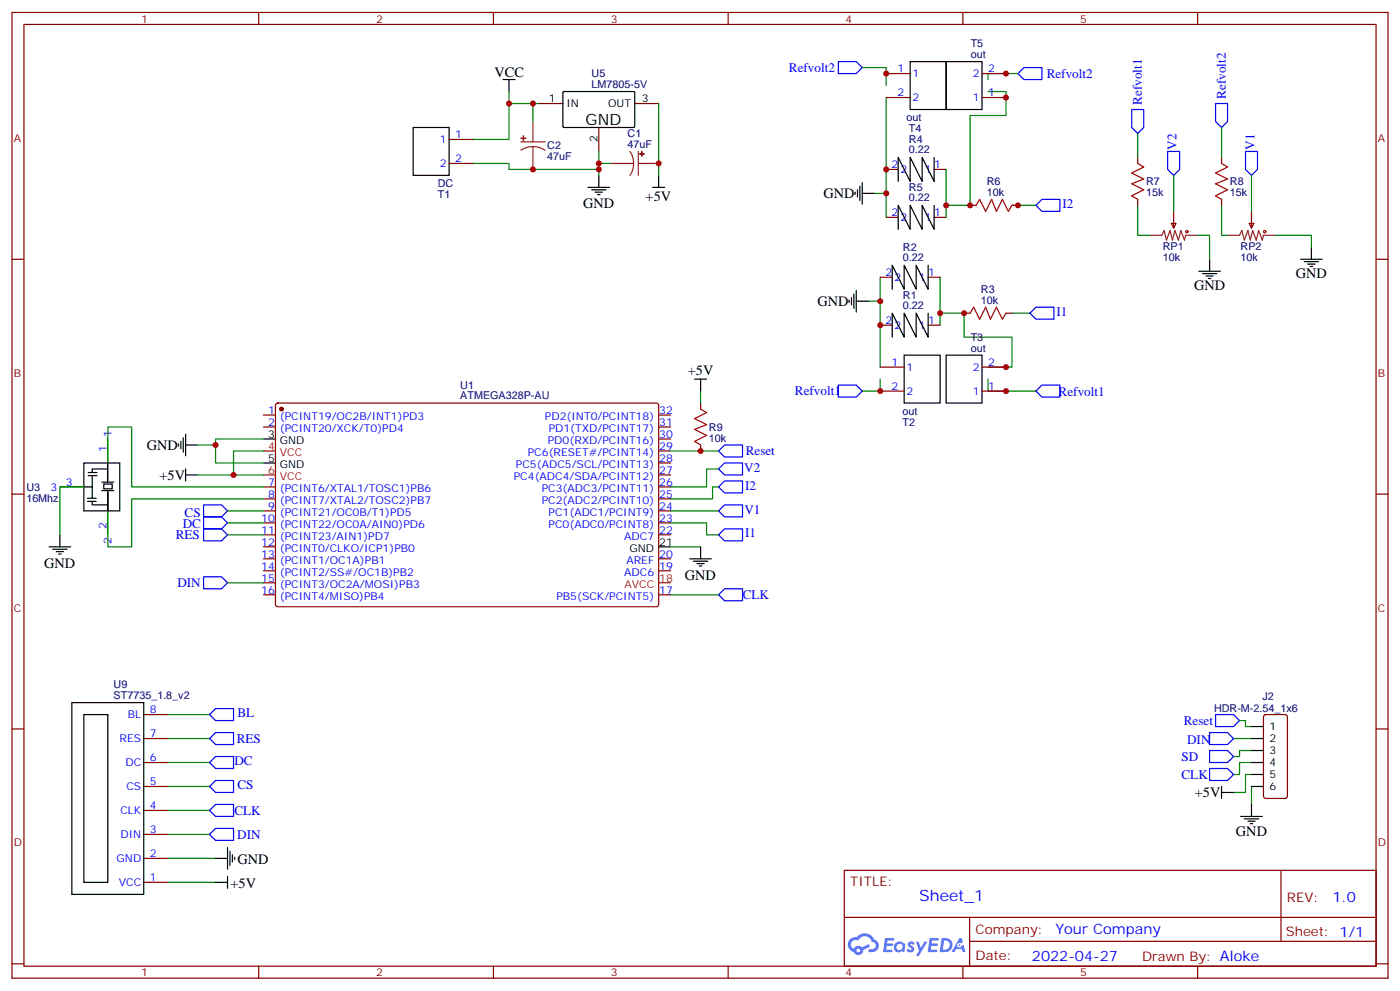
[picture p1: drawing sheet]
<svg xmlns="http://www.w3.org/2000/svg" width="412mm" height="292mm" viewBox="0 0 412 292" stroke-linecap="round" stroke-linejoin="round" font-family="sans-serif">
<g fill="none" stroke="#870000" stroke-width=".35">
<path d="M3.5 3.7h405.4v284.3h-405.4zM7.1 7.2h398.2v277.3h-398.2zM76.2 3.7v3.5M145.3 3.7v3.5M214.5 3.7v3.5M283.6 3.7v3.5M352.8 3.7v3.5M3.5 76.3h3.6M405.3 76.3h3.6M3.5 145.5h3.6M405.3 145.5h3.6M3.5 214.6h3.6"/>
<path d="M405.3 214.6h3.6M248.7 256.3h156.6v28.2h-156.6zM377.3 256.3v20.9M248.7 270.1h156.5M285.6 277.2h119.6M285.6 270.1v14.1M3.5 283.8h3.6M76.2 284.5v3.5M145.3 284.5v3.5M214.5 284.5v3.5M283.6 284.5v3.5M352.8 284.5v3.5"/>
<path d="M405.3 283.8h3.6"/>
</g>
<g fill="#5487ff">
<path d="M267.7 277.4a1.22 1.22 0 0 1 1.7 .3l-.4 .6a.47 .47 0 0 0-.3-.4 .47 .47 0 0 0-.5 .2l.1 .2a1.14 1.14 0 0 1 .8 1.7 1.14 1.14 0 0 1-1.9 0l-.2-.2 .5-.5 .7 .4a.29 .29 0 0 0 .3-.2 .29 .29 0 0 0-.2-.4 1.04 1.04 0 0 1-.6-1.7z"/>
<path d="M260.7 276.2h2.4l.3 .2-.2 .5h-1.8l-.1 .9h1.5l.3 .3-.3 .4h-1.6l-.2 1.1 1.7 .1 .2 .3-.2 .3h-2.6z"/>
<path d="M273.8 276.2h2.4l.3 .2-.1 .5h-1.8l-.2 .9h1.6l.3 .3-.4 .4h-1.6l-.1 1.1 1.7 .1 .2 .3-.2 .3h-2.6z"/>
<path d="M282.6 276.2h.7l.3 1.2-.6 .4a.69 .69 0 0 0-1 .2 .69 .69 0 0 0 .4 1 .69 .69 0 0 0 .9-.6l.5-.3 .6 2.2h-.8l-.2-.9h-1.8l-.5 .9h-.8z"/>
<path d="M269.8 277.3h.8l.6 1.8 1.1-1.8h.9l-2.6 4.2h-.8l.9-1.6z"/>
<path d="M277.4 276.2l-.6 4.1h1.3a2.11 2.11 0 0 0 2.5-2.1 2.11 2.11 0 0 0-2.5-2zM278.1 276.9a1.39 1.39 0 0 1 1.7 1.4 1.39 1.39 0 0 1-1.8 1.3h-.3z"/>
<path d="M263.7 277.8a1.54 1.54 0 0 0-.1 2.2 1.54 1.54 0 0 0 2.2 .1l.6 .2 .3-2.3-.2-.2h-.4a1.49 1.49 0 0 0-2.4 0zM264 278.8a.94 .94 0 0 1 1.8 0 .94 .94 0 0 1-1.8 0z"/>
<path d="M250.4 276.6a2.18 2.18 0 0 0 1.1 3.7 1.44 1.44 0 0 0 1.6 .9 1.44 1.44 0 0 0 1.2-1.5l2-1-.5-.7-1.9 .9a1.47 1.47 0 0 0-2.4 .5 1.39 1.39 0 0 1-.7-2 1.39 1.39 0 0 1 2-.4 2.12 2.12 0 0 1 2.2-1.3 2.12 2.12 0 0 1 1.9 1.6 1.14 1.14 0 0 1 1.1 1.5 1.14 1.14 0 0 1-1.7 .7 .43 .43 0 0 0-.5 .4 .43 .43 0 0 0 .4 .4 1.98 1.98 0 0 0 2.5-1.2 1.98 1.98 0 0 0-1.2-2.5 3.1 3.1 0 0 0-5.3-.7l-.9 .1zM252.3 279.9a.55 .55 0 0 1 1.1 0 .55 .55 0 0 1-1.1 0z"/>
<circle cx="282.6" cy="278.3" r=".26"/>
</g>
<g fill="none" stroke="#008700" stroke-width=".35">
<path d="M254 19.9h7.1v5.3M149.9 27v3.5h7.1M149.9 30.5v10.6h-10.6M158.7 30.5h-1.7v5.3M194 30.5v21.1M261.1 28.7v28.2M291 27h5.3v7h-10.5v26.5h-7.1M299.9 21.7h-8.9v1.7M335.1 39.3v7.1M359.8 37.5v8.9M139.3 48.1h10.6v1.8h26.5M176.4 44.6v7"/>
<path d="M176.4 48.1h3.5M257.5 56.9h3.6v7.1M278.7 49.9v14.1M345.7 51.6v10.6M368.7 51.6v10.6M298.1 60.5h7.1M335.1 60.5v8.8h3.6M352.8 69.3h3.5v7M359.8 60.5v8.8h1.8M375.7 69.3h10.6v3.5M255.8 88.7h3.5M259.3 81.6v26.5"/>
<path d="M276.9 92.2h7.1v7.1h14.1v8.8h-7.1M276.9 81.6v14.1M298.1 92.2h5.3M206.4 115.1v3.6M259.3 111.6v3.5h-5.3M291 111.6v3.5h14.2M31.7 136.3v-10.6h7.1v17.7h38.8M58.2 131h5.3M58.2 139.8h10.6M77.6 132.8h-8.8v7h8.8M77.6 129.3h-14.1v7h14.1M197.6 132.8h14.1"/>
<path d="M211.7 138.1h-3.6v5.3h-10.5M24.7 143.4h-7.1v14.1M67 150.4h10.6M67 154h10.6M67 157.5h10.6M77.6 146.9h-38.8v14.1h-7.1v-10.6M197.6 154h10.5v3.5h3.6M197.6 150.4h14.1M211.7 143.4h-1.8v3.5h-12.3M67 171.6h10.6M197.6 175.1h14.1M197.6 161h8.8"/>
<path d="M49.4 210.4h12.3M49.4 217.5h12.3M363.4 217.5h5.3M365.1 212.2h1.8v1.7h1.8M49.4 224.5h12.3M49.4 231.6h12.3M49.4 238.6h12.3M368.7 228h-1.8v5.3h-3.5M368.7 224.5h-3.6v3.5h-1.7M368.7 221h-3.6v1.7h-1.7M368.7 231.6v5.3M49.4 245.7h12.3"/>
<path d="M49.4 252.7h14.1M49.4 259.8h14.1"/>
</g>
<g fill="none" stroke="#00f" stroke-width=".35">
<path d="M246.9 18.1h5.3l1.8 1.8-1.8 1.8h-5.3zM299.9 21.7l1.7-1.8h5.3v3.5h-5.3zM333.4 32.2h3.5v5.3l-1.8 1.8-1.7-1.8zM358.1 30.5h3.5v5.3l-1.8 1.7-1.7-1.7zM344 44.6h3.5v5.3l-1.8 1.7-1.7-1.7zM366.9 44.6h3.5v5.3l-1.7 1.7-1.8-1.7zM305.2 60.5l1.7-1.8h5.3v3.5h-5.3zM303.4 92.2l1.8-1.7h5.2v3.5h-5.2zM246.9 113.4h5.3l1.8 1.7-1.8 1.8h-5.3zM305.2 115.1l1.7-1.7h5.3v3.5h-5.3zM211.7 138.1l1.7-1.8h5.3v3.5h-5.3zM211.7 132.8l1.7-1.8h5.3v3.5h-5.3z"/>
<path d="M60 148.7h5.3l1.7 1.7-1.7 1.8h-5.3zM60 152.2h5.3l1.7 1.8-1.7 1.7h-5.3zM60 155.7h5.3l1.7 1.8-1.7 1.7h-5.3zM211.7 157.5l1.7-1.8h5.3v3.5h-5.3zM211.7 143.4l1.7-1.8h5.3v3.5h-5.3zM211.7 150.4l1.7-1.7h5.3v3.5h-5.3zM60 169.8h5.3l1.7 1.8-1.7 1.8h-5.3zM211.7 175.1l1.7-1.7h5.3v3.5h-5.3zM61.7 210.4l1.8-1.8h5.3v3.6h-5.3zM61.7 217.5l1.8-1.8h5.3v3.5h-5.3zM356.3 215.7h5.3l1.8 1.8-1.8 1.7h-5.3zM358.1 210.4h5.3l1.7 1.8-1.7 1.7h-5.3z"/>
<path d="M61.7 238.6l1.8-1.7h5.3v3.5h-5.3zM61.7 231.6l1.8-1.8h5.3v3.5h-5.3zM61.7 224.5l1.8-1.8h5.3v3.6h-5.3zM356.3 226.3h5.3l1.8 1.7-1.8 1.8h-5.3zM356.3 221h5.3l1.8 1.7-1.8 1.8h-5.3zM61.7 245.7l1.8-1.8h5.3v3.5h-5.3z"/>
</g>
<g fill="none" stroke="#000" stroke-width=".35">
<path d="M268.1 18.1h10.6v14.1h-10.6zM278.7 18.1h10.6v14.1h-10.6zM121.7 37.5h10.6v14.1h-10.6zM148.2 23.4h3.5M149.9 23.4v3.6M165.9 27.1l.3-.1h20.6l.2 .3-.1 10.1-.3 .1h-20.6l-.2-.3zM173.2 55.2h6.4M174.3 55.9h4.2M175.3 56.6h2.1M176 57.3h.7M176.4 51.6v3.6M192.3 55.2h3.5"/>
<path d="M194 51.6v3.6M251.9 56.6v.7M252.6 55.9v2.1M253.3 54.8v4.3M254 56.9h3.5M254 53.8v6.3M275.2 46.4v7l-3.6-7v7l-3.5-7v7l-3.5-7v7M273.4 78.1v7.1l-3.5-7.1v7.1l-3.6-7.1v7.1l-3.5-7.1v7.1M275.2 60.5v7l-3.6-7v7l-3.5-7v7l-3.5-7v7M353.1 79.9h6.4M356.3 76.3v3.6M383.1 76.3h6.4"/>
<path d="M384.2 77h4.2M385.2 77.8h2.1M385.9 78.5h.7M386.3 72.8v3.5M250.1 88.3v.7M250.8 87.6v2.1M251.5 86.6v4.2M252.2 88.7h3.6M252.2 85.5v6.4M273.4 92.2v7.1l-3.5-7.1v7.1l-3.6-7.1v7.1l-3.5-7.1v7.1M354.2 80.6h4.2M355.2 81.3h2.2"/>
<path d="M356 82h.7M204.6 111.6h3.5M206.4 111.6v3.5M266.3 104.6h10.6v14.1h-10.6zM278.7 104.6h10.6v14.1h-10.6zM24.7 136.3h10.6v14.1h-10.6zM26 139.1h2.6M31.7 136.4v5.4zM31.7 138.1h-4.5v.9M52.6 130.7v.7M53.3 130v2.1M54 128.9v4.2"/>
<path d="M54.7 131h3.5M54.7 127.8v6.4M54.7 138.1v3.5M54.7 139.8h3.5M77.6 129.3h3.5M77.6 136.3h3.5M17.6 157.5v3.5M25.8 147.6h2.5M25.8 146.7h2.5M26 140h2.6M27.2 147.7v1h4.5M27.2 140v3.4h-2.5"/>
<path d="M27.2 143.3v3.3M30 142h3.5M30 144.5h3.5M30.6 142.5h2.5v1.4h-2.5zM31.7 144.8v5.4zM14.5 161h6.3M15.5 161.7h4.3M16.6 162.4h2.1M17.3 163.1h.7M194 161h3.6M203.2 164.5h6.3M204.3 165.2h4.2"/>
<path d="M205.3 165.9h2.1M206 166.7h.7M206.4 161v3.5M21.2 206.9h21.1v56.4h-21.1zM24.7 210.4h7v49.4h-7zM368.7 213.9h3.5M368.7 217.5h3.5M359.8 233.3h3.6M359.8 231.6v3.5M368.7 236.9v3.5M368.7 221h3.5M368.7 224.5h3.5"/>
<path d="M368.7 228h3.5M368.7 231.6h3.5M63.5 259.8h3.5M63.5 252.7h3.5M67 249.6v6.3M67 258v3.5M67.7 250.6v4.2M68.4 251.7v2.1M69.1 252.4v.7M365.5 240.4h6.3M366.5 241.1h4.3M367.6 241.8h2.1"/>
<path d="M368.3 242.5h.7"/>
</g>
<g fill="none" stroke="#870000" stroke-width=".35">
<path d="M158.7 30.5h7.1M176.4 37.5v7.1M187 30.5h7M261.1 21.7h7M261.1 28.7h7M289.3 21.7h7M289.3 28.7h7M132.3 41.1h7M132.3 48.1h7M261.1 49.9h3.5M275.2 49.9h3.5M335.1 46.4v1.7"/>
<path d="M335.1 58.7v1.8M359.8 46.4v1.7M359.8 58.7v1.8M261.1 64h3.5M275.2 64h3.5M285.8 60.5h1.7M298.1 60.5h1.8M345 65.8h1.4l-.7 1.4zM345.7 62.2v5M367.9 65.8h1.5l-.7 1.4zM368.7 62.2v5M259.3 95.7h3.5"/>
<path d="M259.3 81.6h3.5M273.4 95.7h3.5M273.4 81.6h3.5M284 92.2h1.8M296.3 92.2h1.8M81.4 118.9l.4-.2h111.8l.4 .7v58.8l-.7 .4h-111.7l-.5-.7v-58.5zM206.4 118.7v1.7M259.3 108.1h7M259.3 115.1h7M289.3 108.1h7M289.3 115.1h7M31.7 129.3v7"/>
<path d="M77.6 122.2h3.5M77.6 125.7h3.5M194 122.2h3.6M194 125.7h3.6M194 139.8h3.6M194 136.3h3.6M194 132.8h3.6M194 129.3h3.6M206.4 131v1.8M17.6 143.4h7.1M31.7 150.4v7.1M77.6 143.4h3.5"/>
<path d="M77.6 146.9h3.5M77.6 150.4h3.5M77.6 154h3.5M77.6 157.5h3.5M194 143.4h3.6M194 146.9h3.6M194 150.4h3.6M194 154h3.6M194 157.5h3.6M77.6 161h3.5M77.6 164.5h3.5M77.6 168.1h3.5"/>
<path d="M77.6 171.6h3.5M77.6 175.1h3.5M194 164.5h3.6M194 168.1h3.6M194 175.1h3.6M42.3 210.4h7.1M42.3 217.5h7.1M372.4 210.6l.5-.2h5.6l.7 .4v23.6l-.4 .6-5.9 .1-.7-.5v-23.5zM42.3 224.5h7.1M42.3 231.6h7.1M42.3 238.6h7.1M42.3 245.7h7.1"/>
<path d="M42.3 252.7h7.1M42.3 259.8h7.1"/>
</g>
<circle cx="82.9" cy="120.4" r=".53" fill="#870000" stroke="#870000" stroke-width=".35"/>
<path d="M77.6 132.8h3.5M77.6 139.8h3.5M194 171.6h3.6" fill="none" stroke="#f00" stroke-width=".35"/>
<path d="M157 35.8v6M153.5 41.8h7M157 43.2l1.8 .2 1.7 .8M157 43.2l-1.9 .2-1.6 .8M157 43.2v6.7M179.9 48.1h6.7M185.6 44.6l.8 1.7 .2 1.8M186.6 48.1l-.2 1.9-.8 1.6M188 48.1h6M188 44.6v7M338.7 69.3h3.5l.7-1.4 .7 2.8 1.1-2.8 .7 2.8 .7-2.8 1 2.8 .7-2.8 1.1 2.8 .3-1.4h3.6M361.6 69.3h3.5l.7-1.4 .7 2.8 1.1-2.8 .7 2.8 .7-2.8 1.1 2.8 .7-2.8 1 2.8 .4-1.4h3.5" fill="none" stroke="#8c2424" stroke-width=".35"/>
<g fill="none" stroke="#a10000" stroke-width=".35">
<path d="M335.1 48.1l1.8 1.1-3.5 1.7 3.5 1.8-3.5 1.4 3.5 1.8-3.5 1.7 1.7 1.1M359.8 48.1l1.8 1.1-3.5 1.7 3.5 1.8-3.5 1.4 3.5 1.8-3.5 1.7 1.7 1.1M287.5 60.5l1.1-1.8 1.7 3.5 1.8-3.5 1.4 3.5 1.8-3.5 1.7 3.5 1.1-1.7M285.8 92.2l1-1.7 1.8 3.5 1.7-3.5 1.4 3.5 1.8-3.5 1.8 3.5 1-1.8M206.4 120.4l1.7 1.1-3.5 1.8 3.5 1.7-3.5 1.4 3.5 1.8-3.5 1.8 1.8 1"/>
<circle cx="349.6" cy="68.2" r=".35"/>
<circle cx="372.5" cy="68.2" r=".35"/>
</g>
<g fill="#8c2424" stroke="#8c2424" stroke-width=".35">
<path d="M189.1 44.6v1.4z"/>
<path d="M188.4 45.3h1.4z"/>
<path d="M153.5 40.7h1.4z"/>
<path d="M154.2 40v1.4z"/>
</g>
<g fill="#c00">
<circle cx="259.3" cy="88.7" r=".88"/>
<circle cx="276.9" cy="92.2" r=".88"/>
<circle cx="278.7" cy="60.5" r=".88"/>
<circle cx="63.5" cy="131" r=".88"/>
<circle cx="68.8" cy="139.8" r=".88"/>
<circle cx="299.9" cy="60.5" r=".88"/>
<circle cx="206.4" cy="132.8" r=".88"/>
<circle cx="261.1" cy="56.9" r=".88"/>
<circle cx="261.1" cy="49.9" r=".88"/>
<circle cx="259.3" cy="95.7" r=".88"/>
<circle cx="194" cy="48.1" r=".88"/>
<circle cx="176.4" cy="49.9" r=".88"/>
<circle cx="176.4" cy="48.1" r=".88"/>
<circle cx="157" cy="30.5" r=".88"/>
<circle cx="285.8" cy="60.5" r=".88"/>
<circle cx="284" cy="92.2" r=".88"/>
<circle cx="149.9" cy="30.5" r=".88"/>
<circle cx="157" cy="49.9" r=".88"/>
<circle cx="259.3" cy="115.1" r=".88"/>
<circle cx="296.3" cy="108.1" r=".88"/>
<circle cx="296.3" cy="115.1" r=".88"/>
<circle cx="261.1" cy="21.7" r=".88"/>
<circle cx="296.3" cy="28.7" r=".88"/>
<circle cx="296.3" cy="21.7" r=".88"/>
</g>
<text font-size="4.6" x="172.5" y="36.8">GND</text>
<text font-size="4.6" fill="#00f" x="270.8" y="265.3">Sheet_1</text>
<g font-size="4.2">
<text x="145.7" y="22.7">VCC</text>
<text x="190.2" y="59.1">+5V</text>
<text x="242.5" y="58.3">GND</text>
<text x="171.7" y="61.3">GND</text>
<text x="381.7" y="82">GND</text>
<text x="351.7" y="85.5">GND</text>
<text x="240.8" y="90.1">GND</text>
<text x="202.6" y="110.5">+5V</text>
<text x="43.2" y="132.5">GND</text>
<text x="46.9" y="141.3">+5V</text>
<text x="13" y="167.2">GND</text>
<text x="201.7" y="170.7">GND</text>
<text x="352" y="234.7">+5V</text>
<text x="364.1" y="246">GND</text>
<text x="70" y="254.4">GND</text>
<text x="67.9" y="261.4">+5V</text>
</g>
<g font-size="4.2" fill="#00f">
<text x="392.5" y="265.5">1.0</text>
<text x="310.9" y="275.1">Your Company</text>
<text x="304" y="282.9">2022-04-27</text>
</g>
<g font-size="3.9" fill="#00f">
<text x="232.4" y="21.1">Refvolt2</text>
<text x="308.3" y="22.9">Refvolt2</text>
<text x="361.1" y="29.1" transform="rotate(-90 361.1 29.1)">Refvolt2</text>
<text x="336.4" y="30.8" transform="rotate(-90 336.4 30.8)">Refvolt1</text>
<text x="346.6" y="44.1" transform="rotate(-90 346.6 44.1)">V2</text>
<text x="369.5" y="44.1" transform="rotate(-90 369.5 44.1)">V1</text>
<text x="313" y="61.2">I2</text>
<text x="311.2" y="93">I1</text>
<text x="234.2" y="116.4">Refvolt1</text>
<text x="311.8" y="116.5">Refvolt1</text>
<text x="219.7" y="134.1">Reset</text>
<text x="219.3" y="138.9">V2</text>
<text x="219.5" y="144.1">I2</text>
<text x="53.8" y="155.3">DC</text>
<text x="54.4" y="152.3">CS</text>
<text x="219.3" y="151.3">V1</text>
<text x="51.8" y="158.8">RES</text>
<text x="219.5" y="158.2">I1</text>
<text x="52.2" y="172.8">DIN</text>
<text x="218.8" y="176.3">CLK</text>
<text x="69.9" y="211.3">BL</text>
<text x="348.7" y="213.4">Reset</text>
<text x="69.7" y="218.8">RES</text>
<text x="349.7" y="219.1">DIN</text>
<text x="69.1" y="225.4">DC</text>
<text x="348.1" y="224">SD</text>
<text x="69.9" y="232.4">CS</text>
<text x="348" y="229.4">CLK</text>
<text x="69.1" y="240">CLK</text>
<text x="69.9" y="247">DIN</text>
</g>
<g font-size="3.9" fill="#800">
<text x="250.5" y="260.8">TITLE:</text>
<text x="379.1" y="265.5">REV:</text>
<text x="287.4" y="275">Company:</text>
<text x="378.7" y="275.7">Sheet: 1/1</text>
<text x="287.4" y="282.7">Date:</text>
<text x="336.4" y="282.8">Drawn By: Aloke</text>
</g>
<g font-size="3.2" fill="#800">
<text x="41.6" y="6.7">1</text>
<text x="110.8" y="6.7">2</text>
<text x="179.9" y="6.7">3</text>
<text x="249.1" y="6.7">4</text>
<text x="318.2" y="6.7">5</text>
<text x="4.1" y="41.8">A</text>
<text x="405.9" y="41.8">A</text>
<text x="4.1" y="110.9">B</text>
<text x="405.9" y="110.9">B</text>
<text x="4.1" y="180.1">C</text>
<text x="405.9" y="180.1">C</text>
<text x="4.1" y="249.2">D</text>
<text x="405.9" y="249.2">D</text>
<text x="41.6" y="287.5">1</text>
<text x="110.8" y="287.5">2</text>
<text x="179.9" y="287.5">3</text>
<text x="249.1" y="287.5">4</text>
<text x="318.2" y="287.5">5</text>
</g>
<g font-size="3.2" fill="#000080">
<text x="285.9" y="17.1">out</text>
<text x="286" y="13.9">T5</text>
<text x="174.3" y="22.7">U5</text>
<text x="174.3" y="25.9">LM7805-5V</text>
<text x="267" y="35.8">out</text>
<text x="184.9" y="40.4">C1</text>
<text x="267.7" y="38.9">T4</text>
<text x="161.2" y="47.1">47uF</text>
<text x="161.2" y="44">C2</text>
<text x="184.9" y="43.5">47uF</text>
<text x="267.7" y="45.2">0.22</text>
<text x="267.7" y="42.2">R4</text>
<text x="129" y="55.2">DC</text>
<text x="129" y="58.3">T1</text>
<text x="267.7" y="59.3">0.22</text>
<text x="267.7" y="56.3">R5</text>
<text x="290.7" y="57.6">10k</text>
<text x="290.7" y="54.4">R6</text>
<text x="337.6" y="57.7">15k</text>
<text x="337.6" y="54.6">R7</text>
<text x="362.3" y="57.7">15k</text>
<text x="362.3" y="54.6">R8</text>
<text x="266" y="76.9">0.22</text>
<text x="266" y="74">R2</text>
<text x="342.5" y="73.7">RP1</text>
<text x="342.5" y="76.9">10k</text>
<text x="365.5" y="73.7">RP2</text>
<text x="365.5" y="76.9">10k</text>
<text x="266" y="88.1">R1</text>
<text x="288.9" y="89.4">10k</text>
<text x="288.9" y="86.2">R3</text>
<text x="266" y="91">0.22</text>
<text x="286" y="100.3">T3</text>
<text x="285.9" y="103.5">out</text>
<text x="135.6" y="117.5">ATMEGA328P-AU</text>
<text x="135.6" y="114.6">U1</text>
<text x="265.8" y="122.2">out</text>
<text x="265.8" y="125.3">T2</text>
<text x="208.8" y="130">10k</text>
<text x="208.8" y="126.9">R9</text>
<text x="7.8" y="147.7">16Mhz</text>
<text x="7.8" y="144.5">U3</text>
<text x="33.5" y="202.7">U9</text>
<text x="33.5" y="205.8">ST7735_1.8_v2</text>
<text x="357.6" y="209.7">HDR-M-2.54_1x6</text>
<text x="371.9" y="206">J2</text>
</g>
<g font-size="3.2" fill="#00f">
<text x="264.3" y="21.3">1</text>
<text x="268.8" y="22.7">1</text>
<text x="286.6" y="22.7">2</text>
<text x="291" y="21.3">2</text>
<text x="264.3" y="28.4">2</text>
<text x="268.8" y="29.8">2</text>
<text x="286.6" y="29.8">1</text>
<text x="291" y="28.4">1</text>
<text x="134.1" y="40.7">1</text>
<text x="129.6" y="42.1">1</text>
<text x="134.1" y="47.8">2</text>
<text x="129.6" y="49.2">2</text>
<text x="262.6" y="49.5">2</text>
<text x="265.3" y="50.9">2</text>
<text x="272.4" y="50.9">1</text>
<text x="275.2" y="49.5">1</text>
<text x="262.6" y="63.6">2</text>
<text x="265.3" y="65.1">2</text>
<text x="272.4" y="65.1">1</text>
<text x="275.2" y="63.6">1</text>
<text x="260.8" y="81.3">2</text>
<text x="263.5" y="82.7">2</text>
<text x="270.7" y="82.7">1</text>
<text x="273.4" y="81.3">1</text>
<text x="260.8" y="95.4">2</text>
<text x="273.4" y="95.4">1</text>
<text x="263.5" y="96.8">2</text>
<text x="270.7" y="96.8">1</text>
<text x="262.6" y="107.7">1</text>
<text x="291" y="107.7">2</text>
<text x="267.1" y="109.1">1</text>
<text x="286.6" y="109.1">2</text>
<text x="262.6" y="114.8">2</text>
<text x="267.1" y="116.2">2</text>
<text x="286.6" y="116.2">1</text>
<text x="291" y="114.8">1</text>
<text x="78.9" y="121.8">1</text>
<text x="78.9" y="125.4">2</text>
<text x="82.4" y="123.6">(PCINT19/OC2B/INT1)PD3</text>
<text x="160.5" y="123.6">PD2(INT0/PCINT18)</text>
<text x="194.2" y="125.4">31</text>
<text x="194.2" y="121.8">32</text>
<text x="32.8" y="128.6" transform="rotate(-90 32.8 128.6)">1</text>
<text x="82.4" y="127.1">(PCINT20/XCK/T0)PD4</text>
<text x="161.4" y="130.7">PD0(RXD/PCINT16)</text>
<text x="161.6" y="127.1">PD1(TXD/PCINT17)</text>
<text x="194.2" y="128.9">30</text>
<text x="31.4" y="133" transform="rotate(-90 31.4 133)">1</text>
<text x="152" y="137.7">PC5(ADC5/SCL/PCINT13)</text>
<text x="155.5" y="134.2">PC6(RESET#/PCINT14)</text>
<text x="194.2" y="136">28</text>
<text x="194.2" y="132.4">29</text>
<text x="19.4" y="143">3</text>
<text x="78.9" y="143">7</text>
<text x="151.4" y="141.3">PC4(ADC4/SDA/PCINT12)</text>
<text x="194.2" y="143">26</text>
<text x="194.2" y="139.5">27</text>
<text x="14.9" y="144.4">3</text>
<text x="78.9" y="146.5">8</text>
<text x="82.4" y="144.8">(PCINT6/XTAL1/TOSC1)PB6</text>
<text x="82.4" y="148.3">(PCINT7/XTAL2/TOSC2)PB7</text>
<text x="159.6" y="148.3">PC2(ADC2/PCINT10)</text>
<text x="159.6" y="144.8">PC3(ADC3/PCINT11)</text>
<text x="194.2" y="146.5">25</text>
<text x="31.4" y="155.7" transform="rotate(-90 31.4 155.7)">2</text>
<text x="76.9" y="153.6">10</text>
<text x="78.9" y="150.1">9</text>
<text x="82.4" y="151.8">(PCINT21/OC0B/T1)PD5</text>
<text x="82.4" y="155.4">(PCINT22/OC0A/AIN0)PD6</text>
<text x="161.6" y="155.4">PC0(ADC0/PCINT8)</text>
<text x="161.6" y="151.8">PC1(ADC1/PCINT9)</text>
<text x="194.2" y="153.6">23</text>
<text x="194.2" y="150.1">24</text>
<text x="32.8" y="160.2" transform="rotate(-90 32.8 160.2)">2</text>
<text x="76.9" y="157.1">11</text>
<text x="76.9" y="160.7">12</text>
<text x="82.4" y="158.9">(PCINT23/AIN1)PD7</text>
<text x="183.9" y="158.9">ADC7</text>
<text x="194.2" y="157.1">22</text>
<text x="76.9" y="164.2">13</text>
<text x="76.9" y="167.7">14</text>
<text x="82.4" y="162.4">(PCINT0/CLKO/ICP1)PB0</text>
<text x="82.4" y="165.9">(PCINT1/OC1A)PB1</text>
<text x="184.5" y="165.9">AREF</text>
<text x="194.2" y="167.7">19</text>
<text x="194.2" y="164.2">20</text>
<text x="76.9" y="171.2">15</text>
<text x="82.4" y="169.5">(PCINT2/SS#/OC1B)PB2</text>
<text x="82.4" y="173">(PCINT3/OC2A/MOSI)PB3</text>
<text x="183.9" y="169.5">ADC6</text>
<text x="76.9" y="174.8">16</text>
<text x="82.4" y="176.5">(PCINT4/MISO)PB4</text>
<text x="163.9" y="176.5">PB5(SCK/PCINT5)</text>
<text x="194.2" y="174.8">17</text>
<text x="37.7" y="211.5">BL</text>
<text x="44.1" y="210">8</text>
<text x="35.2" y="218.5">RES</text>
<text x="44.1" y="217.1">7</text>
<text x="37" y="225.6">DC</text>
<text x="44.1" y="224.2">6</text>
<text x="37.2" y="232.6">CS</text>
<text x="44.1" y="231.2">5</text>
<text x="35.5" y="239.7">CLK</text>
<text x="44.1" y="238.3">4</text>
<text x="44.1" y="245.3">3</text>
<text x="35.5" y="246.7">DIN</text>
<text x="34.3" y="253.8">GND</text>
<text x="44.1" y="252.4">2</text>
<text x="35" y="260.8">VCC</text>
<text x="44.1" y="259.4">1</text>
</g>
<g font-size="3.2">
<text x="161.7" y="30.1">1</text>
<text x="166.9" y="31.5">IN</text>
<text x="179.1" y="31.5">OUT</text>
<text x="189.1" y="30.1">3</text>
<text x="176" y="41.7" transform="rotate(-90 176 41.7)">2</text>
<text x="78.9" y="128.9">3</text>
<text x="82.4" y="130.7">GND</text>
<text x="78.9" y="136">5</text>
<text x="82.4" y="137.7">GND</text>
<text x="194.2" y="160.7">21</text>
<text x="185.4" y="162.4">GND</text>
<text x="373.9" y="215">1</text>
<text x="373.9" y="218.5">2</text>
<text x="373.9" y="222">3</text>
<text x="373.9" y="225.6">4</text>
<text x="373.9" y="229.1">5</text>
<text x="373.9" y="232.6">6</text>
</g>
<g font-size="3.2" fill="#f00">
<text x="78.9" y="132.4">4</text>
<text x="82.4" y="134.2">VCC</text>
<text x="78.9" y="139.5">6</text>
<text x="82.4" y="141.3">VCC</text>
<text x="184" y="173">AVCC</text>
<text x="194.2" y="171.2">18</text>
</g>
</svg>
